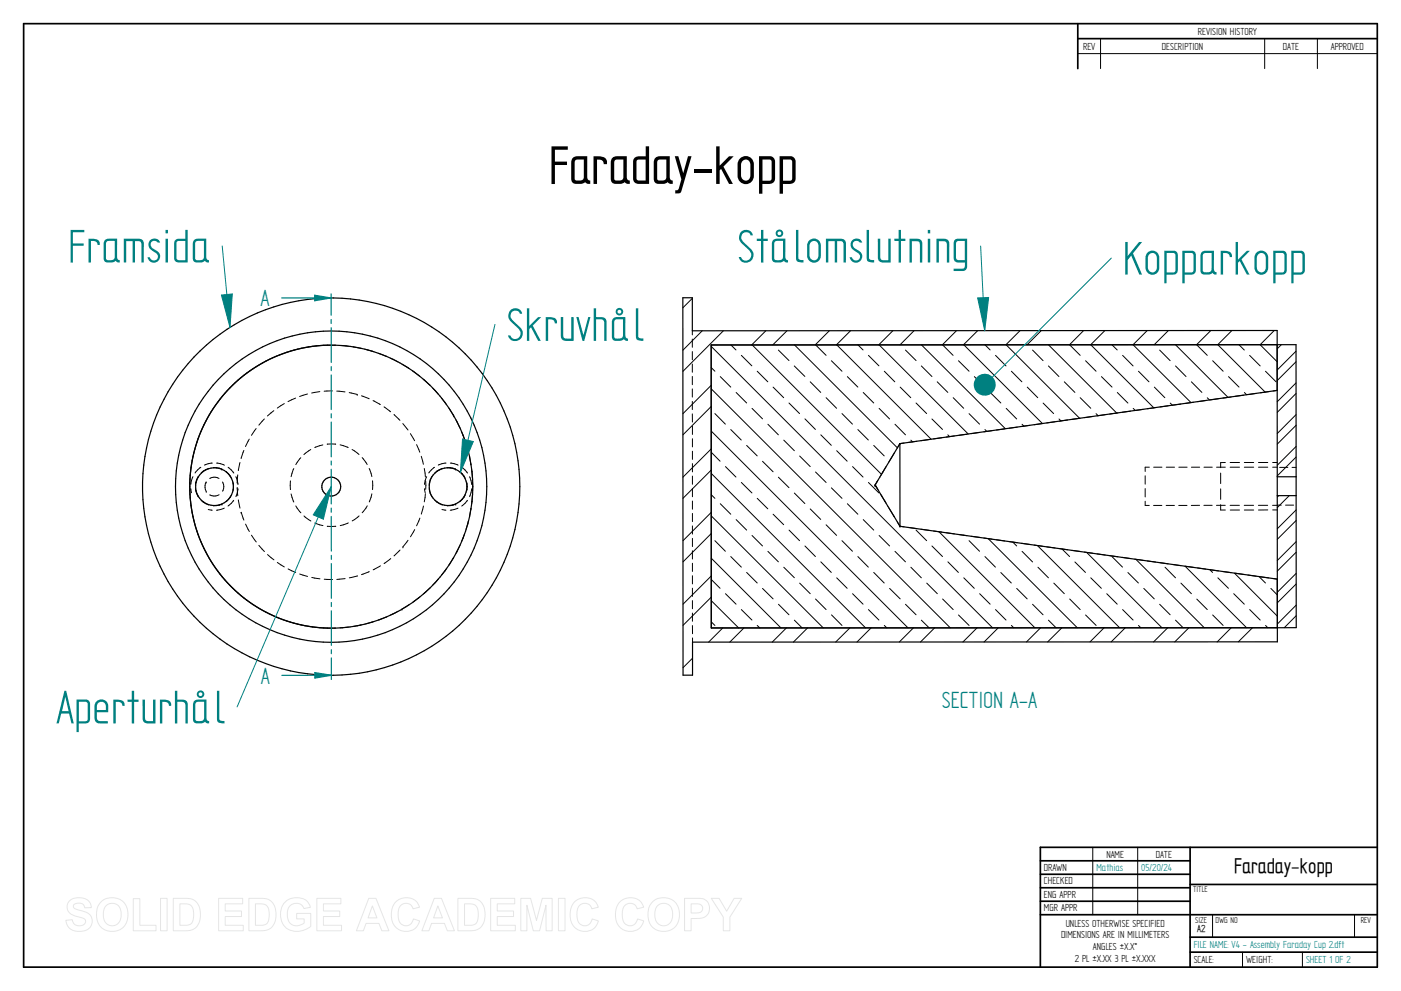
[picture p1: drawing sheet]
<svg xmlns="http://www.w3.org/2000/svg" width="594mm" height="420mm" viewBox="0 0 594 420" stroke-linecap="round" stroke-linejoin="round" font-family="sans-serif">
<g fill="none" stroke="#000" stroke-width=".72">
<path d="M10 10h574v400h-574zM457 10v19.1M457 16.4h127M504.6 359.2v50.8M584 359.2h-142.9v50.8M441.1 365h63.5M441.1 370.7h63.5M441.1 376.4h63.5M504.6 375h79.4M441.1 382.1h63.5M441.1 387.8h142.9M504.6 397.3h79.4"/>
<path d="M504.6 403.7h79.4"/>
</g>
<g fill="none" stroke="#000" stroke-width=".42">
<path d="M466.7 16.4v12.7M536.3 16.4v12.7M558.6 16.4v12.7M457 22.7h127M140.5 146.3l1.7 .1M144.1 146.5l3.7 .3M149.6 147l3.6 .7M155.1 148.2l3.5 .9M160.4 149.8l3.4 1.3M165.5 151.8l3.3 1.7M170.4 154.4l3.1 1.9M175.1 157.4l2.9 2.2"/>
<path d="M112.1 177.6l-2.3 2.7M116.1 174.1l-2.7 2.3M120.6 171.1l-3 1.9M125.3 168.8l-3.2 1.5M130.4 167l-3.4 1.1M135.6 166l-3.4 .6M141 165.7l-3.6 .2M142.8 165.8l3.5 .4M148.1 166.5l3.4 .7M151.5 167.2h.1M153.3 167.8l3.2 1.3M158.2 169.8l3.1 1.7"/>
<path d="M162.8 172.5l2.8 2.1M167.1 175.8l2.5 2.4M170.8 179.6l2.2 2.7M179.4 160.8l2.8 2.4M183.5 164.6l2.5 2.7M187.2 168.7l2.2 2.9M190.5 173.2l1.9 3.1M192.4 176.3h.1M193.3 178l1.6 3.3M85.2 198.1l-2.5 2.4M88.6 198.6l-3.3 1.8M90 196.3l-3.3 .9"/>
<path d="M90.5 198.2l3.6 .7M91.8 196.3l3.4 .9M94.1 198.9h.1M95.8 199.9l1.1 1 1.2 1.7M96.7 198.1l2.4 2.5M101.8 196.1l-.8 3.4M103.4 191l-1.2 3.3M105.7 186.2l-1.6 3.1M108.6 181.7l-2 2.9M124.6 198.7l-1.2 3.4M127.5 194.1l-2.1 2.9M131.8 190.6l-2.9 2.1"/>
<path d="M136.9 188.6l-3.4 1.1M138.7 188.3h3.7M144.2 188.6l3.5 1.1M149.3 190.6l2.9 2.1M153.6 194l2.1 2.9M156.5 198.6l1.2 3.5M174 183.9l1.8 3M176.7 188.5l1.3 3.2M178.6 193.5l.9 3.3M179.9 198.6l.5 3.5M184.3 198.1l-2.5 2.4M187.7 198.6l-3.2 1.8"/>
<path d="M189.1 196.3l-3.3 .9M189.6 198.2l3.6 .7M191 196.3l3.3 .9M193.2 198.9h.1M194.9 199.9l1.1 1 1.2 1.7M195.7 183l1.3 3.4M195.8 198.1l2.4 2.5M197.6 188.2l1 3.5M199 193.6l.7 3.5M200 199.1l.3 3.6M80.9 207.2l.3 1.7M81.8 202.1l-.9 3.3"/>
<path d="M82.9 207.3l.4 1.9 .9 1.6M84.2 201.9l-.9 1.5-.4 2M85.4 212.2l1.8 1.3 1.4 .6M87.4 204.4l-.5 2.3 .5 1.6M87.4 204.4h.1M87.5 208.3h.1M88.3 216l1.7 .3M92.9 202.9l-.6-.3a3.8 3.8 0 0 0-3.4 .3M92.9 209.8l-2.2 .5-1.8-.5M94.1 213.8l-3.6 .6M94.1 213.7h.1M94.4 204.3l.2 .5a3.9 3.9 0 0 1-.2 3.5"/>
<path d="M95.1 215.4l-3.3 .9M98.1 209.9l-1.2 1.8-1.1 1.1M98.8 204.5l.2 1.8-.2 1.9M99.1 212.1l-2.4 2.4M100 202.1l.9 3.3M100.6 206.7l.2 3.5M100.8 201.3l-.2 3.6M100.9 207.2l-.9 3.4M101.1 212l.7 3.4M102.3 217.2l1.1 3.3M102.3 217.2h.1M123.1 203.9v.1"/>
<path d="M123.1 204v3.6M123.4 209.4l1.2 3.5M125.4 214.5l2.2 2.9M128.9 218.7l2.9 2.2M152.3 218.7l-3 2.2M155.7 214.5l-2.1 2.9M157.7 209.4l-1.1 3.4M158 203.9v3.6M178 219.7l-1.3 3.2M179.6 214.5l-1 3.5M180 207.2l.3 1.7M180.4 209.3l-.5 3.5"/>
<path d="M180.5 204v3.5M180.9 202.1l-.9 3.3M182 207.3l.4 1.9 .9 1.6M183.3 201.9l-.9 1.5-.4 2M184.5 212.2l1.8 1.3 1.4 .6M187.4 216l1.7 .3M193.2 213.8l-3.6 .6M193.2 213.7h.1M194.2 215.4l-3.3 .9M197.3 209.9l-2.4 2.9M197.9 204.5v3.7M198.2 212.1l-2.4 2.4"/>
<path d="M199.1 202.1l.9 3.3M199.7 215.5l-.7 3.6M200 207.2l-.9 3.4M200.3 210l-.3 3.7M200.4 204.6v3.5M104.1 222.2l1.6 3.1M106.6 226.9l2.1 2.9M109.8 231.2l2.3 2.6M113.4 235.1l2.8 2.3M117.6 238.5l3 1.9M133.5 221.7l3.4 1.1M138.8 223.1h3.6"/>
<path d="M147.7 221.7l-3.4 1.1M161.3 239.9l-3.1 1.7M165.7 236.8l-2.9 2.1M169.6 233.2l-2.5 2.5M170.9 231.9h.1M173 229.1l-2.1 2.8M175.8 224.5l-1.7 3.1M192.4 236.3l-1.9 3.1M194.9 231.4l-1.6 3.3M197 226.3l-1.3 3.4M198.6 220.9l-1 3.6M122.2 241.2l3.2 1.5"/>
<path d="M127.1 243.4l3.3 1M132.2 244.8l3.5 .6M137.5 245.6l3.5 .1M146.3 245.3l-3.5 .4M151.5 244.2l-3.4 .8M156.6 242.4l-3.3 1.2M168.8 259.2l-3.3 1.6M170.4 258.3h.1M173.6 256.3l-3.2 2M178 253.1l-2.9 2.2M182.2 249.4l-2.7 2.4M186 245.4l-2.5 2.6"/>
<path d="M189.4 241l-2.2 2.9M142.3 266.3h-1.9M147.8 265.9l-3.6 .3M153.3 264.9l-3.6 .7M158.6 263.5l-3.5 1M163.8 261.6l-3.4 1.3M463.4 359.2v28.6M482.4 359.2v28.6M514.2 387.9v9.4M574.4 387.9v9.4M526.9 403.7v6.3M552.3 403.7v6.3"/>
</g>
<g fill="none" stroke="#000" stroke-width=".51">
<path d="M140.5 146.3a60 60 0 0 0-60.1 60 60 60 0 0 0 60 60"/>
<circle cx="91" cy="206.3" r="8"/>
<circle cx="140.4" cy="206.3" r="66"/>
<circle cx="140.4" cy="206.3" r="80"/>
<circle cx="140.5" cy="206.3" r="4"/>
<circle cx="140.5" cy="206.3" r="60"/>
<circle cx="190" cy="206.3" r="8"/>
</g>
<g fill="none" stroke="#008080" stroke-width=".51">
<path d="M119.4 126.3h21v7.3M140.4 135.5v1.7M140.5 138.9v14.8M140.5 155.4v1.7M140.5 159v14.7M140.5 175.4v1.8M140.5 178.9v14.8M140.5 199v14.7M140.5 195.5v1.6M140.5 215.4v1.8M140.5 218.9v14.7M140.5 235.5v1.7"/>
<path d="M140.5 238.9v14.8M140.5 255.4v1.8M140.5 259v14.6M140.5 275.5v1.7M140.5 278.9v7.4"/>
</g>
<path d="M133.4 125.2l7 1.1-7 1.2z" fill="#008080"/>
<path d="M133.4 125.2l7 1.1-7 1.2zM140.5 286.3h-21" fill="none" stroke="#008080" stroke-width=".51"/>
<path d="M133.5 285.2l7 1.1-7 1.2z" fill="#008080"/>
<path d="M140.4 124.6v1.7M133.5 285.2l7 1.1-7 1.2zM140.5 286.3v1.8" fill="none" stroke="#008080" stroke-width=".51"/>
<g fill="none" stroke="#000" stroke-width=".42">
<path d="M293.6 126.5l-4 4M293.6 140.3v1.7M293.6 143.8v3.4M293.6 149.1v3.4M293.6 154.3v3.5M293.6 159.6v3.5M297.8 140.3l-8.2 8.2M301.6 146.9l119.3 119.3M301.6 155.8l1.5 1.6M305.4 159.7l4.5 4.4M306.7 140.3l-17.1 17.1M310 146.3l2.1 2.1"/>
<path d="M314.4 150.7l4.4 4.4M318.9 146.2l54.9 54.9M321.1 157.4l4.5 4.5M324.7 140.3l-6 6M330.1 148.4l4.5 4.5M333.7 140.3l-6 5.9M336.8 155.2l4.5 4.4M336.9 146.2l43.6 43.7M345.9 146.2l4.4 4.5M351.7 140.2l-6 6M352.5 153l4.5 4.4M354.8 146.2l40 40"/>
<path d="M359.3 159.7l4.5 4.4M360.7 140.2l-6 6M363.8 146.2l2.2 2.2M368.3 150.7l4.4 4.4M372.8 146.2l37.8 37.8M375 157.4l4.4 4.5M378.6 140.2l-6 6M384 148.4l4.4 4.5M387.6 140.2l-6 6M390.7 155.2l4.5 4.4M390.7 146.2l35.6 35.6M399.7 146.2l4.4 4.5"/>
<path d="M405.6 140.2l-6 6M406.4 153l4.5 4.4M408.7 146.2l33.3 33.4-3.5 .5M413.2 159.7l4.5 4.4M414.6 140.2l-6 6M417.7 146.2l2.2 2.2M422.1 150.7l4.5 4.5M428.9 157.4l4.4 4.5M432.6 140.2l-6.1 6 31.3 31.1M437.8 148.4l4.5 4.5M441.5 140.2l-6 6M444.6 146.2l28.9 28.9"/>
<path d="M444.6 155.2l4.4 4.4M453.6 146.2l4.4 4.5M459.5 140.2l-6 6M460.3 153l4.5 4.4M467.1 159.7l4.4 4.4M468.5 140.2l-6 6 26.8 26.7M471.5 146.2l2.2 2.2M476 150.7l4.5 4.5M482.8 157.4l4.4 4.5M486.4 140.2l-6 6 24.6 24.5M491.7 148.4l4.5 4.5M495.4 140.2l-6 6"/>
<path d="M498.4 146.1l22.3 22.4M498.5 155.2l4.4 4.4M507.5 146.2l4.4 4.5M513.4 140.2l-6 5.9M514.2 153l4.5 4.4M520.9 159.7l4.5 4.4M522.4 140.1l-6 6 20.1 20.1M525.3 146.1l2.3 2.3M529.9 150.7l4.5 4.5M534.3 146.1l7.3 7.3M536.6 157.4l4.5 4.5M540.3 140.1l-5.9 6"/>
<path d="M543.3 146.1l-1.7 1.8M549.6 153.4l-8 8M549.6 148.9l-8 8M293.6 164.9v3.5M293.6 170.2v3.5M293.6 175.5v3.4M301.6 164.8l101.4 101.4M301.6 163.4l-12 12M301.6 172.3l-12 12.1M303.1 175.3l4.5 4.5M312.2 166.4l4.4 4.5M318.9 173.1l4.4 4.5"/>
<path d="M325.6 179.9l4.5 4.5M327.8 164.1l4.5 4.5M334.6 170.9l4.4 4.4M341.3 177.6l4.5 4.5M343.6 161.9l4.4 4.5M350.3 168.6l4.4 4.5M357 175.3l4.5 4.5M366.1 166.4l4.4 4.5M372.8 173.1l4.4 4.5M379.5 179.9l4.5 4.5M381.7 164.1l4.5 4.5M388.4 170.9l4.5 4.4"/>
<path d="M395.2 177.6l4.5 4.5M397.4 161.9l4.5 4.5M404.2 168.6l4.4 4.5M410.9 175.4l4.5 4.4M419.9 166.4l4.5 4.5M426.7 173.1l4.4 4.5M433.4 179.9l.8 .8M435.6 164.1l4.4 4.5M442.3 170.9l4.5 4.4M447.4 178.8l-3.5 .5M449.1 177.6l.8 .9M451.3 161.9l4.5 4.5"/>
<path d="M452.7 178.1l-3.5 .5M458 168.6l4.5 4.5M458 177.3l-3.5 .5M463.4 176.6l-3.5 .5M464.8 175.4l.9 .8M468.7 175.8l-3.5 .5M473.8 166.4l4.5 4.5M474 175l-3.5 .6M479.4 174.3l-3.5 .5M480.5 173.1l.9 .9M484.7 173.6l-3.5 .5M489.5 164.1l4.4 4.5"/>
<path d="M490 172.8l-3.5 .5M495.4 172l-3.5 .6M496.2 170.9l1 .9 3.5-.5M505.2 161.9l4.4 4.5M506 170.6l-3.5 .5M511.4 169.8l-3.5 .5M511.9 168.7l1 .9M516.7 169l-3.5 .5M522 168.3l-3.5 .5M527.3 167.6l-3.5 .4M527.7 166.4l.9 1M532.7 166.8l-3.5 .5"/>
<path d="M538 166l-3.5 .5M541.6 165.5l-1.8 .3M549.6 166.8l-8 8M549.6 175.8l-8 8M549.6 162.3l-8 8M293.6 180.7v3.5M293.6 186v3.5M293.6 191.3v3.5M293.6 196.6v3.5M301.6 182.8l83.4 83.4M301.6 191.8l3.7 3.7M301.6 190.3l-12 12"/>
<path d="M301.6 199.3l-12 12M307.6 197.8l4.5 4.5M309.9 182.1l4.4 4.5M316.6 188.8l4.5 4.5M323.3 195.6l4.5 4.4M332.4 186.6l4.4 4.5M339.1 193.3l4.5 4.5M348.1 184.4l4.4 4.4M354.8 191.1l4.4 4.4M361.5 197.8l4.5 4.5M363.8 182.1l4.4 4.5M370.5 188.8l4.4 4.5"/>
<path d="M375.7 197.8l-2.2 3.9M379.3 192l-2.4 3.8M381.6 188.1h.1M381.6 188.1l-1.2 1.9M383.4 187.8l-1.8 .3M386.2 186.6l.8 .7M388.7 187.1l-3.5 .5M394 186.4l-3.5 .5M399.4 185.6l-3.5 .5M401.9 184.4l.8 .7M404.7 184.8l-3.5 .5M410 184.1l-3.5 .5"/>
<path d="M415.4 183.3l-3.5 .6M417.7 182.1l.8 .8M420.7 182.6l-3.5 .5M426 181.8l-3.5 .5M431.4 181.1l-3.5 .5M436.7 180.3l-3.5 .5M487.4 198.1h-1.8v1.8M489.2 198.1h3.5M494.5 198.1h3.5M499.9 198.1h3.5M505.2 198.1h3.5M510.5 198.1h3.5"/>
<path d="M515.9 198.1h3.7M519.6 196.1h-2v2.2M521.6 196.1h4M521.6 198.1h4M527.6 196.1h4M527.6 198.1h4M533.6 196.1h4M533.6 198.1h4M539.7 196.1h1.9M539.7 198.1h1.9M542.6 198.2h3.5M547.9 198.2h1.7"/>
<path d="M549.6 180.3l-8 8M549.6 193.8l-8 8M549.6 189.3l-8 8M293.6 201.8v3.5M293.6 207.1v3.5M293.6 212.4v3.5M293.6 217.7v3.4M301.6 200.7l65.5 65.5M301.6 218.7l47.5 47.5M301.6 209.8l1.5 1.5M301.6 217.2l-12 12M305.4 213.6l4.5 4.4"/>
<path d="M314.4 204.6l4.4 4.4M321.1 211.3l4.5 4.4M327.8 218l4.5 4.5M330.1 202.3l4.5 4.5M336.8 209l4.5 4.5M343.6 215.8l4.4 4.4M345.8 200.1l4.5 4.5M352.5 206.8l4.5 4.5M359.3 213.6l4.5 4.4M368.3 204.6l4.4 4.4M372.2 203.7l-1.1 1.9 1.1 1.9M373.4 209.5l2.3 3.9"/>
<path d="M376.9 215.3l2.4 3.9M485.6 201.7v3.6M485.6 207.1v3.6M485.6 212.5v1.8h1.7M489.2 214.3h3.5M494.5 214.3h3.5M499.8 214.3h3.5M508.7 214.2l-3.5 .1M510.5 214.2h3.5M515.8 214.2h3.8M517.6 214v2.2h2M517.6 200.6v4.4"/>
<path d="M517.6 207.3v4.4M521.6 214.2h4M521.7 216.2h3.9M527.6 214.2h4M527.6 216.2h4M533.6 214.2h3.9M537.6 216.2h-4M539.6 214.2h2M539.7 216.2h1.9M541.6 214.2h1.7M542.2 210.1l-.6 .6M545.1 214.2h3.4"/>
<path d="M546.7 210.1l-5.1 5.1M549.6 216.2l-8 8M293.6 223v3.4M293.6 228.3v3.4M293.6 233.5v3.5M293.6 238.8v3.5M301.6 236.7l29.6 29.5M301.6 226.2l-12 12M303.1 229.2l4.5 4.5M309.9 236l4.5 4.5M312.2 220.3l4.4 4.4M318.9 227l4.4 4.5"/>
<path d="M325.6 233.8l4.5 4.4M334.6 224.7l4.4 4.5M341.3 231.5l4.5 4.5M348.1 238.2l4.4 4.5M350.3 222.5l4.4 4.5M357 229.2l4.5 4.5M363.8 236l4.4 4.5M366.1 220.3l4.4 4.4M372.8 227l4.4 4.5M379.5 233.8l4.5 4.4M380.4 221.2l1.2 1.9M381.6 223.1h.1"/>
<path d="M381.6 223.1l1.8 .3M385.2 223.6l3.5 .5M388.4 224.7l4.5 4.5M390.5 224.4l3.5 .5M395.2 231.5l4.5 4.5M395.9 225.1l3.5 .5M398.1 225.4l40.8 40.8M401.2 225.8l3.5 .6M401.9 238.2l4.5 4.5M406.5 226.6l3.5 .5M408.6 226.9v.1M410.9 229.2l4.5 4.5"/>
<path d="M411.9 227.4l3.5 .4M417.2 228.1l3.5 .5M417.7 236l4.4 4.5M419 228.3l37.8 37.8M422.5 228.9l3.5 .5M427.9 229.6l3.5 .5M429.5 229.8l1.6 1.7M433.2 230.3l3.5 .5M433.4 233.8l4.4 4.5M438.5 231.1l3.5 .5M439.9 231.3l34.9 34.8M443.9 231.9l3.5 .4"/>
<path d="M449.2 232.6l3.5 .5M450.3 232.7l3.3 3.3M454.5 233.3l3.5 .5M455.8 238.3l4.5 4.4M459.8 234.1l3.5 .5M460.8 234.2l31.9 31.9M465.2 234.8l3.5 .5M470.5 235.6l3.5 .5M471.5 236l4.5 4.5M475.8 236.3l3.5 .5M481.2 237.1l3.5 .5M481.7 237.2l29 28.9"/>
<path d="M486.5 237.8l3.5 .5M491.8 238.5l3.5 .6M497.2 239.3l3.5 .5M549.6 220.7l-8 8M549.6 234.1l-8 8M549.6 229.7l-8 8M293.6 244.1v3.5M293.6 249.4v3.5M293.6 254.6v3.5M293.6 259.9v3.5M301.6 254.7l11.6 11.5M301.6 245.7l3.7 3.7"/>
<path d="M301.6 244.2l-12 12M301.6 253.2l-12 11.9M307.6 251.7l4.5 4.5M314.4 258.4l4.4 4.5M316.6 242.7l4.5 4.5M323.3 249.5l4.5 4.4M330.1 256.2l4.5 4.4M332.4 240.5l4.4 4.4M339.1 247.2l4.5 4.5M345.8 254l4.5 4.4M354.8 245l4.4 4.4M361.5 251.7l4.5 4.5"/>
<path d="M368.3 258.4l4.4 4.5M370.5 242.7l4.4 4.5M377.2 249.5l4.5 4.4M384 256.2l4.4 4.4M386.2 240.5l4.5 4.5M393 247.2l4.5 4.5M399.7 254l4.5 4.4M408.7 245l4.4 4.4M415.4 251.7l4.5 4.5M422.1 258.4l4.5 4.5M424.4 242.7l4.4 4.5M431.1 249.5l4.5 4.4"/>
<path d="M437.8 256.2l4.5 4.4M440.1 240.5l4.5 4.5M446.9 247.2l4.4 4.5M453.6 254l4.4 4.4M462.5 245l4.5 4.4M469.3 251.7l4.4 4.5M476 258.4l4.5 4.5M478.3 242.7l4.4 4.5M485 249.5l4.5 4.4M491.7 256.2l4.5 4.4M494 240.5l4.5 4.5M500.8 247.2l4.4 4.5"/>
<path d="M506 240.5l-3.5-.4 26.1 26M507.5 254l4.4 4.4M507.8 240.8l3.5 .5M513 241.5l1.2 1.2M513.2 241.6l3.5 .5M516.4 245l4.5 4.4M518.5 242.3l3.5 .5M523.1 251.7l4.5 4.5M523.4 243l18.2 18.2M523.8 243l3.5 .5M529.2 243.8l3.5 .5M529.9 258.4l4.5 4.5"/>
<path d="M533.9 244.4l2.7 2.8M534.5 244.6l3.5 .4M538.9 249.5l2.7 2.7M539.8 245.3l1.8 .2M549.6 247.6l-8 8M549.6 243.1l-8 8M549.6 256.6l-8 8M293.6 265.2l.1 3.5M293.7 279.1l-4.1 4M293.7 270.5v1.7M301.6 263.7l1.5 1.5M306.5 266.2l-6 6"/>
<path d="M315.5 266.2l-6.1 6M321.1 265.2l1.1 1M333.5 266.2l-6.1 6M336.8 262.9l3.3 3.3M342.4 266.2l-6 6M352.6 260.7l4.4 4.5M360.4 266.2l-6 6M369.4 266.2l-6 6M375 265.2l1 1M387.3 266.2l-6 6M390.7 262.9l3.3 3.3M396.3 266.2l-6 6"/>
<path d="M406.4 260.7l4.5 4.5M414.3 266.2l-6 6M423.3 266.2l-6 6M428.9 265.2l1 1M441.2 266.2l-5.9 6M444.6 262.9l3.2 3.3M450.3 266.2l-6.1 6M460.3 260.7l4.5 4.5M468.2 266.1l-6 6.1M477.2 266.1l-6 6.1M482.8 265.2l.9 .9M495.2 266.1l-6 6.1"/>
<path d="M498.5 262.9l3.2 3.2M504.1 266.1l-6 6.1M514.2 260.7l4.5 4.5M522.1 266.1l-6 6.1M531.1 266.1l-6 6M536.7 265.2l.9 .9M549.6 261.1l-5 5"/>
</g>
<path d="M289.6 126.2h4v14.1l248-.2v132l-247.9 .1v14.1h-4.1zM541.6 165.5l-160 22.6M381.6 188.1l-10.4 17.4M381.6 188.1v35M371.2 205.8l10.4 17.3M541.6 210.1h8M541.6 202.1h8M549.6 202.1v-56l-248 .2v119.9l240-.1M549.6 202.1v64h-8M381.6 223.1l160 22.4v20.6" fill="none" stroke="#000" stroke-width=".51"/>
<g fill="#000">
<circle cx="371.1" cy="205.7" r=".25"/>
<circle cx="371.1" cy="205.6" r=".25"/>
<circle cx="371.2" cy="205.7" r=".25"/>
<circle cx="371.2" cy="205.8" r=".25"/>
</g>
<path d="M94.2 104.3l3.3 34.5" fill="none" stroke="#008080" stroke-width=".42"/>
<path d="M93.9 125.1l4.6-.5-1 14.2z" fill="#008080"/>
<path d="M93.9 125.1l4.6-.5-1 14.2zM140.5 206.3l-40 93.4" fill="none" stroke="#008080" stroke-width=".42"/>
<path d="M140.5 206.3l-3.4 13.8-4.3-1.8z" fill="#008080"/>
<path d="M471.2 109.4l-53.6 53.7M140.5 206.3l-3.4 13.8-4.3-1.8z" fill="none" stroke="#008080" stroke-width=".42"/>
<circle cx="417.6" cy="163.1" r="4.7" fill="#008080"/>
<path d="M415.8 104.3l1.8 35.9" fill="none" stroke="#008080" stroke-width=".42"/>
<path d="M414.6 126.3l4.6-.2-1.6 14.1z" fill="#008080"/>
<path d="M209.9 137.5l-14.7 62.8M414.6 126.3l4.6-.2-1.6 14.1z" fill="none" stroke="#008080" stroke-width=".42"/>
<path d="M196.1 186.1l4.6 1.1-5.5 13.1z" fill="#008080"/>
<path d="M196.1 186.1l4.6 1.1-5.5 13.1z" fill="none" stroke="#008080" stroke-width=".42"/>
<g fill="none" stroke="#e6e6e6" stroke-width=".42">
<path d="M29.6 381.8a6.5 6.5 0 0 1 8.5 .8l.6 2.2-2.8 .1a2.7 2.7 0 0 0-2.1-2 2.7 2.7 0 0 0-2.7 1.1 1.87 1.87 0 0 0 2.2 1.8l1.4 .4a4.4 4.4 0 0 1 4 6.2 6.4 6.4 0 0 1-9.1 1.3l-1.2-1.8-.5-1.7 2.7-.3a2.94 2.94 0 0 0 2.6 2.6 2.94 2.94 0 0 0 3.1-1.9 2.67 2.67 0 0 0-2.9-1.8 4.9 4.9 0 0 1-5-4.3l.4-1.6zM43.1 382.1a6.9 6.9 0 0 1 8.2-.5 6.9 6.9 0 0 1 2.8 7.7 6.7 6.7 0 0 1-8 5.5 6.7 6.7 0 0 1-5.1-8.3 6.4 6.4 0 0 1 2.1-4.4zM44.8 384.2a3.9 3.9 0 0 1 4.6-.8 3.9 3.9 0 0 1 2 4.3 3.8 3.8 0 0 1-1.9 4.3 3.8 3.8 0 0 1-4.6-.7 6.6 6.6 0 0 1-.1-7.1zM56.5 381h2.8v11.3h6.9v2.3h-9.7zM68.1 380.9h2.8v13.7h-2.8zM73.5 380.9h5a5.9 5.9 0 0 1 6.5 7 5.9 5.9 0 0 1-6.3 6.7h-5.2zM76.3 383.2h1.8a3.4 3.4 0 0 1 4 3.9v1.2a3.2 3.2 0 0 1-3.8 4h-2zM92.7 380.9h10.2v2.3h-7.4v3h6.9v2.4h-6.9v3.7h7.7v2.3h-10.5zM105.5 380.9h5.1a5.9 5.9 0 0 1 6.4 7 5.9 5.9 0 0 1-6.3 6.7h-5.2zM108.3 383.2h1.9a3.4 3.4 0 0 1 4 3.9v1.2a3.2 3.2 0 0 1-3.8 4h-2.1zM120.9 382.4a7.3 7.3 0 0 1 9.7 .1l1 2.2-2.7 .5a3.7 3.7 0 0 0-4.6-2 3.7 3.7 0 0 0-2.5 4.4 4.2 4.2 0 0 0 2.2 4.5 4.2 4.2 0 0 0 5-.8v-1.7h-3.2v-2.3h6v5.4a8.1 8.1 0 0 1-11.8-.8 8.3 8.3 0 0 1 .9-9.5zM134.4 380.9h10.2v2.3h-7.4v3h6.9v2.4h-6.9v3.7h7.6v2.3h-10.4z"/>
<path d="M156.4 380.9h3l5.5 13.7h-3l-1.2-3.1h-5.5l-1.1 3.1h-3zM157.9 384.1l1.9 5.1h-3.7zM167.7 382.5a6 6 0 0 1 10.2 2.1l-2.8 .7a3.2 3.2 0 0 0-3.9-2.2 3.2 3.2 0 0 0-2.4 3.8 4.6 4.6 0 0 0 2.5 5.5 3.2 3.2 0 0 0 4-2.8l2.6 .8a6.1 6.1 0 0 1-7.2 4.3 6.1 6.1 0 0 1-4.8-6.8 7.7 7.7 0 0 1 1.8-5.4zM184.1 380.9h3.1l5.5 13.7h-3l-1.2-3.1h-5.5l-1.1 3.1h-3zM185.7 384.1l1.9 5.1h-3.8zM194.2 380.9h5a5.9 5.9 0 0 1 6.5 7 5.9 5.9 0 0 1-6.3 6.7h-5.2zM197 383.2h1.8a3.4 3.4 0 0 1 4 3.9v1.2a3.2 3.2 0 0 1-3.8 4h-2zM208.1 380.9h10.2v2.3h-7.4v3h6.9v2.4h-6.9v3.7h7.6v2.3h-10.4zM220.8 380.9h4.2l2.5 9.3 2.4-9.3h4.2v13.7h-2.5l-.1-10.8-2.7 10.8h-2.7l-2.7-10.8v10.8h-2.6zM236.8 380.9h2.8v13.7h-2.8zM243.5 382.5a6 6 0 0 1 10.2 2.1l-2.8 .7a3.2 3.2 0 0 0-3.8-2.2 3.2 3.2 0 0 0-2.4 3.8 4.6 4.6 0 0 0 2.4 5.5 3.2 3.2 0 0 0 4-2.8l2.6 .8a6.1 6.1 0 0 1-7.2 4.3 6.1 6.1 0 0 1-4.7-6.8 7.7 7.7 0 0 1 1.7-5.4zM262.7 382.5a6 6 0 0 1 10.2 2.1l-2.7 .7a3.2 3.2 0 0 0-3.9-2.2 3.2 3.2 0 0 0-2.4 3.8 4.6 4.6 0 0 0 2.4 5.5 3.2 3.2 0 0 0 4-2.8l2.7 .8a6.1 6.1 0 0 1-7.2 4.3 6.1 6.1 0 0 1-4.8-6.8 7.7 7.7 0 0 1 1.7-5.4z"/>
<path d="M277 382.1a6.9 6.9 0 0 1 8.2-.5 6.9 6.9 0 0 1 2.8 7.7 6.7 6.7 0 0 1-8.1 5.5 6.7 6.7 0 0 1-5.1-8.3 6.4 6.4 0 0 1 2.2-4.4zM278.7 384.2a3.9 3.9 0 0 1 4.6-.8 3.9 3.9 0 0 1 1.9 4.3 3.8 3.8 0 0 1-1.8 4.3 3.8 3.8 0 0 1-4.7-.7 6.6 6.6 0 0 1 0-7.1zM290.3 380.9h5.2a4.4 4.4 0 0 1 5.4 4.3 4.4 4.4 0 0 1-5.4 4.2h-2.4v5.2h-2.8zM293.1 383.2h1.8a2.1 2.1 0 0 1 2.6 .6 2.1 2.1 0 0 1 0 2.6 3.4 3.4 0 0 1-2.9 .7h-1.5zM301.6 380.9h3.3l3.2 5.4 3.2-5.4h3.2l-5 7.9v5.8h-2.8v-5.8z"/>
</g>
<text font-size="25.4" x="232.8" y="77.8">Faraday-kopp</text>
<g font-size="22.5" fill="#008080">
<text x="28.9" y="111.3">Framsida</text>
<text x="312.6" y="111.3">Stålomslutning</text>
<text x="476.2" y="116.4">Kopparkopp</text>
<text x="214.8" y="144.5">Skruvhål</text>
<text x="23.7" y="306.7">Aperturhål</text>
</g>
<g font-size="11.3" fill="#008080">
<text x="110.5" y="129.8">A</text>
<text x="110.6" y="289.8">A</text>
<text x="399.4" y="300.2">SECTION A-A</text>
</g>
<text font-size="10.1" x="523.4" y="370.2">Faraday-kopp</text>
<g font-size="4.9">
<text x="507.9" y="14.7">REVISION HISTORY</text>
<text x="459.3" y="21">REV</text>
<text x="492.7" y="21">DESCRIPTION</text>
<text x="544" y="21">DATE</text>
<text x="564.3" y="21">APPROVED</text>
<text x="469.1" y="363.6">NAME</text>
<text x="490.1" y="363.6">DATE</text>
<text x="442.7" y="369.3">DRAWN</text>
<text x="442.7" y="375">CHECKED</text>
<text x="442.7" y="380.7">ENG APPR</text>
<text x="442.7" y="386.4">MGR APPR</text>
<text x="451.9" y="392.9">UNLESS OTHERWISE SPECIFIED</text>
<text x="449.9" y="397.9">DIMENSIONS ARE IN MILLIMETERS</text>
<text x="455.7" y="407.8">2 PL ±X.XX 3 PL ±X.XXX</text>
<text x="463.5" y="402.9">ANGLES ±X.X°</text>
<text x="506.2" y="408.3">SCALE:</text>
<text x="528.4" y="408.3">WEIGHT:</text>
</g>
<g font-size="4.9" fill="#008080">
<text x="464.9" y="369.3">Mathias</text>
<text x="483.9" y="369.3">05/20/24</text>
<text x="506.2" y="402">FILE NAME: V4 - Assembly Faraday Cup 2.dft</text>
<text x="553.8" y="408.4">SHEET 1 OF 2</text>
</g>
<text font-size="4.8" x="507.7" y="395.3">A2</text>
<g font-size="4.1">
<text x="505.9" y="378.3">TITLE</text>
<text x="506.9" y="391.1">SIZE</text>
<text x="515.4" y="391.1">DWG NO</text>
<text x="577" y="391.1">REV</text>
</g>
</svg>
